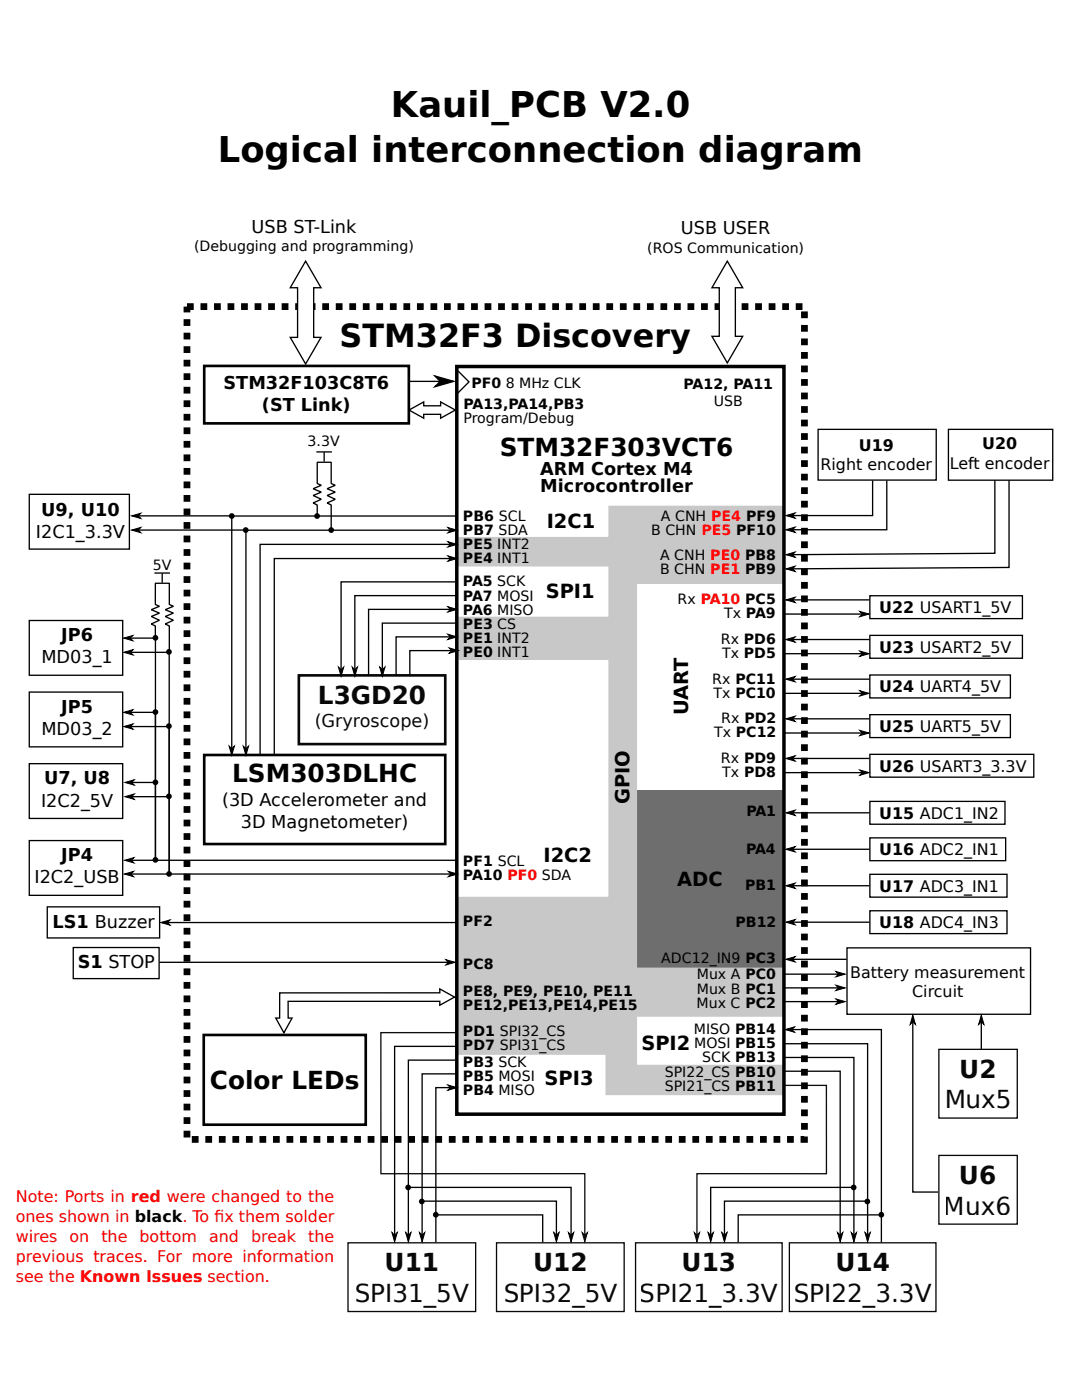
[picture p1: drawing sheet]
<svg xmlns="http://www.w3.org/2000/svg" width="216mm" height="279mm" viewBox="0 0 216 279" stroke-linecap="round" stroke-linejoin="round" font-family="sans-serif">
<path d="M127.1 157.6h29.4v35.5h-29.4z" fill="#6e6e6e"/>
<path d="M91 107.2h30.4v-6.3h35v15.6h-29.3v76.6h29.3v9.8h-29.3v9.6h29.2v6.1h-35.5v-8.1h-29.6l-.1-31.5h30.3v-47.3h-30.4v-8.6h30.4v-10h-30.4z" fill="#c8c8c8"/>
<path d="M37.3 61.2h123.2v166.2h-123.2z" fill="none" stroke="#000" stroke-width="1.3" stroke-dasharray="1.3 1.3" stroke-linecap="butt"/>
<path d="M91.1 73.1h65.3v149.3h-65.3z" fill="none" stroke="#000" stroke-width=".7" stroke-linecap="butt"/>
<path d="M40.8 73h40.8v11.5h-40.8zM59.6 134.8h29.2v13.7h-29.2zM40.8 150.7h48v17.7h-48z" fill="none" stroke="#000" stroke-width=".53"/>
<path d="M81.6 76.1h8.9M91.1 73.8l2.5 2.4-2.4 2.4z" fill="none" stroke="#000" stroke-width=".26"/>
<path d="M86.8 75.1l3.7 1-3.7 1.1 1.1-1.1z" fill-rule="evenodd" fill="#000" stroke="#000" stroke-width=".28"/>
<g fill="#fff" stroke="#000" stroke-width=".26">
<path d="M61 52.1l3.1 5.3h-1.5v9.9h1.5l-3.1 5.3-3.1-5.3h1.5v-9.9h-1.5z" fill-rule="evenodd"/>
<path d="M145.1 52.1l3.1 5.3h-1.5v9.7h1.5l-3.1 5.3-3-5.3h1.4v-9.7h-1.4z" fill-rule="evenodd"/>
</g>
<g fill="none" stroke="#000" stroke-width=".26">
<path d="M163.2 85.7h23.6v10.1h-23.6zM174.1 95.9v7h-17M176.9 95.9v9.8h-19.8M189.2 85.7h20.9v10.1h-20.9zM198.5 95.8v14.6l-41.4 .3M201.3 95.9v17.3l-44.2 .3M90.9 103h-44.7v47.5M90.9 105.8h-41.8v44.7M90.9 108.6h-39v41.9M90.9 111.5h-36.2v39M91 118.9h-20.2v15.8M91.1 116.1h-23v18.6"/>
<path d="M90.9 121.6h-17.4v13.1M90.9 127.1h-11.9v7.6M91 124.4h-14.7v10.3M91.2 129.8h-9.4v4.9"/>
</g>
<g fill="#000" stroke="#000" stroke-width=".2">
<path d="M89.4 108.1l1.8 .5-1.8 .6 .5-.6z" fill-rule="evenodd"/>
<path d="M89.4 105.3l1.8 .5-1.8 .5 .5-.5z" fill-rule="evenodd"/>
<path d="M89.4 110.9l1.8 .6-1.8 .5 .5-.5z" fill-rule="evenodd"/>
<path d="M156.8 105.7l1.9-.5-.6 .5 .6 .6z" fill-rule="evenodd"/>
<path d="M156.8 113.5l1.9-.5-.6 .5 .6 .6z" fill-rule="evenodd"/>
<path d="M156.8 110.7l1.9-.5-.6 .5 .6 .5z" fill-rule="evenodd"/>
<path d="M156.8 102.9l1.9-.5-.6 .5 .6 .5z" fill-rule="evenodd"/>
<path d="M67.5 133.1l.6 .5 .5-.5-.5 1.9z" fill-rule="evenodd"/>
<path d="M70.3 133.1l.5 .5 .5-.5-.5 1.9z" fill-rule="evenodd"/>
<path d="M75.8 133.1l.5 .5 .5-.5-.5 1.9z" fill-rule="evenodd"/>
<path d="M89.3 121.1l1.9 .5-1.9 .5 .6-.5z" fill-rule="evenodd"/>
<path d="M89.3 126.6l1.9 .5-1.9 .5 .6-.5z" fill-rule="evenodd"/>
<path d="M89.6 129.3l1.9 .5-1.9 .6 .6-.6z" fill-rule="evenodd"/>
<path d="M45.7 148.9l.5 .5 .6-.5-.6 1.8z" fill-rule="evenodd"/>
<path d="M48.5 148.9l.6 .5 .5-.5-.5 1.8z" fill-rule="evenodd"/>
</g>
<path d="M81.6 81.8l2.9-1.6v.8h3.4v-.8l3 1.6-3 1.7v-.8h-3.4v.8z" fill-rule="evenodd" fill="#fff" stroke="#000" stroke-width=".26"/>
<g fill="none" stroke="#000" stroke-width=".26">
<path d="M5.8 98.7h20v10.9h-20zM63.1 90.2h3.1M64.7 90.2v1.9M26.5 103h19.8M26.5 105.8h22.6M30.8 114.4h3.1M32.4 114.4v1.9M63.3 103.1v-2.3l-.8-.4 1.6-.8-1.6-.7 1.6-.7-1.6-.7 1.6-.6-.8-.4v-4.2h2.8v4.2l.8 .4-1.6 .6 1.6 .7-1.6 .7 1.6 .7-1.6 .8 .8 .4v5.2M157.1 119.7h16.4M173.6 118.9h30.4v4.6h-30.4zM5.8 123.8h18.7v11h-18.7zM5.8 138.1h18.7v11h-18.7z"/>
<path d="M24.9 127.3h6.1v44.4v-29.5h-6.1M25 130.2h8.8v44.2v-29.4h-8.8M31 127.2v-2.3l-.8-.4 1.6-.7-1.6-.8 1.6-.6-1.6-.7 1.6-.7-.8-.4v-4.2h2.8v4.2l.8 .4-1.6 .7 1.6 .7-1.6 .6 1.6 .8-1.6 .7 .8 .4v5.2M156.4 130.5h16.7M156.4 138.4h16.7M156.6 122.5h16.5M157.1 127.6h16.4M157.1 135.5h16.4M173.6 134.7h28v4.6h-28zM173.6 126.8h30.4v4.6h-30.4zM5.8 152.4h18.7v10.9h-18.7zM25.2 156.2h5.8"/>
<path d="M25.2 159h8.6M156.4 146.3h16.7M156.4 154.2h16.7M157.1 143.5h16.4M157.1 151.4h16.4M173.6 142.6h28v4.6h-28zM173.6 150.5h32.7v4.6h-32.7zM173.6 159.9h26.9v4.6h-26.9zM5.8 167.8h18.7v10.9h-18.7zM25.1 174.4h65.9M25.1 171.7h66M157.1 162.2h16.4"/>
<path d="M157.1 169.5h16.4M157.1 176.8h16.4M173.6 167.2h27.1v4.6h-27.1zM173.6 174.5h27.3v4.5h-27.3zM9.4 181h22.5v6.2h-22.5zM14.6 189.1h17.1v6.2h-17.1zM31.8 192.1h58.7M32.4 184.1h58.7M157.1 184h16.4M173.6 181.8h27.3v4.5h-27.3zM90.9 211.6h-9.4v36M90.9 217.1h-3.9v30.8"/>
<path d="M91 208.8h-12.3v38.8M91 214.3h-6.8v33.3M91.1 206.1h-15.1v28.1h40.7v13.4M156.3 211h14.1v36.6M156.4 208.3h16.7v39.3M156.4 213.8h11.2v33.8M156.5 216.6h8.4v17.6h-25.8v13.4M156.9 205.5h19v42.4M81.5 237h32.5v10.6M84.2 239.7h26.8v7.9M170.4 237h-28.6v10.6M173.1 239.7h-28.5v7.9"/>
<path d="M69.4 248h25.5v13.7h-25.5zM87 242.5h21.3v5.4M99.1 248h25.4v13.7h-25.4zM126.8 248h29.3v13.7h-29.3zM157.5 248h29.3v13.7h-29.3zM175.9 242.5h-28.6v5.4"/>
</g>
<g fill="#000">
<circle cx="46.2" cy="103" r=".57"/>
<circle cx="49" cy="105.8" r=".57"/>
<circle cx="63.3" cy="103" r=".57"/>
<circle cx="66.1" cy="105.8" r=".57"/>
<circle cx="31" cy="127.3" r=".57"/>
<circle cx="33.7" cy="130.1" r=".57"/>
<circle cx="31" cy="156.1" r=".57"/>
<circle cx="31" cy="142.1" r=".57"/>
<circle cx="33.7" cy="144.9" r=".57"/>
<circle cx="33.7" cy="158.9" r=".57"/>
<circle cx="31" cy="171.6" r=".57"/>
<circle cx="33.7" cy="174.4" r=".57"/>
<circle cx="81.4" cy="237" r=".57"/>
<circle cx="84.2" cy="239.8" r=".57"/>
<circle cx="170.3" cy="237" r=".57"/>
<circle cx="173.1" cy="239.8" r=".57"/>
<circle cx="87" cy="242.4" r=".57"/>
<circle cx="175.9" cy="242.4" r=".57"/>
</g>
<g fill="#000" stroke="#000" stroke-width=".2">
<path d="M26.3 103l1.8-.6-.5 .6 .5 .5z" fill-rule="evenodd"/>
<path d="M26.3 105.8l1.8-.5-.5 .5 .5 .5z" fill-rule="evenodd"/>
<path d="M156.8 119.7l1.9-.5-.6 .5 .6 .6z" fill-rule="evenodd"/>
<path d="M24.7 127.4l1.8-.6-.5 .5 .5 .6z" fill-rule="evenodd"/>
<path d="M24.7 130.2l1.9-.5-.6 .5 .6 .5z" fill-rule="evenodd"/>
<path d="M156.8 127.6l1.9-.5-.6 .5 .6 .6z" fill-rule="evenodd"/>
<path d="M156.8 135.5l1.9-.5-.6 .5 .6 .6z" fill-rule="evenodd"/>
<path d="M171.6 122l1.8 .5-1.8 .6 .5-.6z" fill-rule="evenodd"/>
<path d="M171.6 129.9l1.8 .6-1.8 .5 .5-.5z" fill-rule="evenodd"/>
<path d="M171.6 137.8l1.8 .6-1.8 .5 .5-.5z" fill-rule="evenodd"/>
<path d="M24.7 142.2l1.8-.6-.5 .6 .5 .5z" fill-rule="evenodd"/>
<path d="M24.7 145l1.9-.5-.6 .5 .6 .5z" fill-rule="evenodd"/>
<path d="M24.9 156.2l1.9-.6-.5 .6 .5 .5z" fill-rule="evenodd"/>
<path d="M24.9 159l1.9-.5-.5 .5 .5 .5z" fill-rule="evenodd"/>
<path d="M156.8 143.5l1.9-.6-.6 .6 .6 .5z" fill-rule="evenodd"/>
<path d="M156.8 151.4l1.9-.6-.6 .6 .6 .5z" fill-rule="evenodd"/>
<path d="M171.6 153.7l1.8 .5-1.8 .5 .5-.5z" fill-rule="evenodd"/>
<path d="M171.6 145.8l1.8 .5-1.8 .5 .5-.5z" fill-rule="evenodd"/>
<path d="M24.8 174.4l1.9-.5-.6 .5 .6 .6z" fill-rule="evenodd"/>
<path d="M24.9 171.7l1.8-.5-.5 .5 .5 .5z" fill-rule="evenodd"/>
<path d="M89.4 173.9l1.9 .5-1.9 .6 .6-.6z" fill-rule="evenodd"/>
<path d="M156.8 162.2l1.9-.5-.6 .5 .6 .5z" fill-rule="evenodd"/>
<path d="M156.8 169.5l1.9-.5-.6 .5 .6 .5z" fill-rule="evenodd"/>
<path d="M156.8 176.8l1.9-.6-.6 .6 .6 .5z" fill-rule="evenodd"/>
<path d="M32.1 184.1l1.8-.5-.5 .5 .5 .5z" fill-rule="evenodd"/>
<path d="M89 191.5l1.8 .6-1.8 .5 .5-.5z" fill-rule="evenodd"/>
<path d="M156.8 184l1.9-.5-.6 .5 .6 .6z" fill-rule="evenodd"/>
<path d="M89.3 216.5l1.9 .6-1.9 .5 .6-.5z" fill-rule="evenodd"/>
<path d="M156.7 205.5l1.8-.6-.5 .6 .5 .5z" fill-rule="evenodd"/>
<path d="M78.2 246l.5 .5 .6-.5-.6 1.8z" fill-rule="evenodd"/>
<path d="M81 246l.5 .5 .5-.5-.5 1.8z" fill-rule="evenodd"/>
<path d="M83.7 246l.5 .5 .6-.5-.6 1.8z" fill-rule="evenodd"/>
<path d="M110.5 246l.5 .5 .6-.5-.6 1.8z" fill-rule="evenodd"/>
<path d="M113.4 246l.6 .5 .5-.5-.5 1.8z" fill-rule="evenodd"/>
<path d="M116.2 246l.5 .5 .5-.5-.5 1.8z" fill-rule="evenodd"/>
<path d="M138.5 246l.6 .5 .5-.5-.5 1.8z" fill-rule="evenodd"/>
<path d="M141.3 246l.5 .5 .5-.5-.5 1.8z" fill-rule="evenodd"/>
<path d="M144 246l.6 .5 .5-.5-.5 1.8z" fill-rule="evenodd"/>
<path d="M167.1 246l.5 .5 .6-.5-.6 1.8z" fill-rule="evenodd"/>
<path d="M169.9 246l.5 .5 .5-.5-.5 1.8z" fill-rule="evenodd"/>
<path d="M172.6 246l.5 .5 .6-.5-.6 1.8z" fill-rule="evenodd"/>
</g>
<path d="M55.8 198.2l32-.1v-.7l2.9 1.6-2.9 1.6v-.8h-30.3v3.4h.8l-1.6 2.9-1.7-2.9h.8z" fill-rule="evenodd" fill="#fff" stroke="#000" stroke-width=".26"/>
<path d="M40.7 206.5h32.3v18h-32.3z" fill="none" stroke="#000" stroke-width=".53"/>
<path d="M156.4 194.4h12M156.4 197.2h12M156.4 199.9h12M157.1 191.5h11.8M169 189.2h36.6v13.2h-36.6zM182.1 202.9v35h5.1M187.3 209.4h15.7v13.7h-15.7zM195.8 202.9v6.5M187.3 230.6h15.7v13.7h-15.7z" fill="none" stroke="#000" stroke-width=".26"/>
<g fill="#000" stroke="#000" stroke-width=".2">
<path d="M156.8 191.5l1.9-.6-.6 .6 .6 .5z" fill-rule="evenodd"/>
<path d="M166.8 193.9l1.8 .5-1.8 .5 .5-.5z" fill-rule="evenodd"/>
<path d="M166.8 196.6l1.8 .6-1.8 .5 .5-.5z" fill-rule="evenodd"/>
<path d="M166.8 199.4l1.8 .5-1.8 .5 .5-.5z" fill-rule="evenodd"/>
<path d="M182.1 202.6l.6 1.9-.6-.6-.5 .6z" fill-rule="evenodd"/>
<path d="M195.8 202.6l.5 1.9-.5-.6-.5 .6z" fill-rule="evenodd"/>
</g>
<g font-size="7.1">
<text x="78" y="23.4">Kauil_PCB V2.0</text>
<text x="43.5" y="32.2">Logical interconnection diagram</text>
</g>
<text font-size="6.3" x="67.8" y="69.3">STM32F3 Discovery</text>
<g font-size="4.9">
<text x="99.7" y="91">STM32F303VCT6</text>
<text x="63.4" y="140.4">L3GD20</text>
<text x="46.3" y="156">LSM303DLHC</text>
<text x="191.4" y="215">U2</text>
<text x="41.9" y="217.3">Color LEDs</text>
<text x="188.4" y="221.2">Mux5</text>
<text x="191.4" y="236.2">U6</text>
<text x="188.3" y="242.4">Mux6</text>
<text x="76.7" y="253.6">U11</text>
<text x="106.4" y="253.6">U12</text>
<text x="136" y="253.6">U13</text>
<text x="166.7" y="253.6">U14</text>
<text x="70.8" y="259.8">SPI31_5V</text>
<text x="100.4" y="259.8">SPI32_5V</text>
<text x="127.7" y="259.8">SPI21_3.3V</text>
<text x="158.4" y="259.8">SPI22_3.3V</text>
</g>
<g font-size="3.9">
<text x="109.1" y="105.4">I2C1</text>
<text x="108.9" y="119.4">SPI1</text>
<text x="137.3" y="142.7" transform="rotate(-90 137.3 142.7)">UART</text>
<text x="125.6" y="160.5" transform="rotate(-90 125.6 160.5)">GPIO</text>
<text x="108.4" y="172.1">I2C2</text>
<text x="135.1" y="176.8">ADC</text>
<text x="128" y="209.6">SPI2</text>
<text x="108.7" y="216.6">SPI3</text>
</g>
<g font-size="3.5">
<text x="50.2" y="46.5">USB ST-Link</text>
<text x="135.9" y="46.7">USB USER</text>
<text x="44.6" y="77.7">STM32F103C8T6</text>
<text x="52.3" y="82.1">(ST Link)</text>
<text x="107.8" y="94.7">ARM Cortex M4</text>
<text x="107.8" y="98.2">Microcontroller</text>
<text x="7.2" y="107.5">I2C1_3.3V</text>
<text x="8.2" y="103.1">U9, U10</text>
<text x="12.2" y="128">JP6</text>
<text x="8.3" y="132.4">MD03_1</text>
<text x="12.2" y="142.3">JP5</text>
<text x="8.3" y="146.7">MD03_2</text>
<text x="62.8" y="145.2">(Gryroscope)</text>
<text x="8.2" y="161">I2C2_5V</text>
<text x="8.8" y="156.6">U7, U8</text>
<text x="44.3" y="160.8">(3D Accelerometer and</text>
<text x="48.1" y="165.2">3D Magnetometer)</text>
<text x="12.2" y="171.9">JP4</text>
<text x="6.9" y="176.3">I2C2_USB</text>
<text x="10.5" y="185.1">LS1 Buzzer</text>
<text x="15.5" y="193.3">S1 STOP</text>
</g>
<g font-size="3.2">
<text x="171.4" y="89.9">U19</text>
<text x="196" y="89.6">U20</text>
<text x="163.7" y="93.9">Right encoder</text>
<text x="189.5" y="93.6">Left encoder</text>
<text x="175.5" y="122.4">U22 USART1_5V</text>
<text x="175.5" y="130.3">U23 USART2_5V</text>
<text x="175.5" y="138.2">U24 UART4_5V</text>
<text x="175.5" y="146.1">U25 UART5_5V</text>
<text x="175.5" y="154">U26 USART3_3.3V</text>
<text x="175.5" y="163.4">U15 ADC1_IN2</text>
<text x="175.5" y="170.6">U16 ADC2_IN1</text>
<text x="175.5" y="177.9">U17 ADC3_IN1</text>
<text x="175.5" y="185.2">U18 ADC4_IN3</text>
<text x="169.7" y="195.1">Battery measurement</text>
<text x="182" y="199.1">Circuit</text>
</g>
<g font-size="3.2" fill="#f00">
<text x="3.2" y="239.9">Note: Ports in red were changed to the</text>
<text x="3.2" y="243.9">ones shown in black. To fx them solder</text>
<text x="42.8" y="243.9">i</text>
<text x="3.2" y="247.9">wires</text>
<text x="3.2" y="251.8">previous traces. For more information</text>
<text x="13.9" y="247.9">on</text>
<text x="20.2" y="247.9">the</text>
<text x="27.8" y="247.9">bottom</text>
<text x="41.7" y="247.9">and</text>
<text x="50.1" y="247.9">break</text>
<text x="61.5" y="247.9">the</text>
<text x="3.2" y="255.8">see the Known Issues section.</text>
</g>
<g font-size="2.8">
<text x="38.7" y="50.2">(Debugging and programming)</text>
<text x="129.2" y="50.4">(ROS Communication)</text>
<text x="94.1" y="77.4">PF0</text>
<text x="100.9" y="77.4">8 MHz CLK</text>
<text x="136.4" y="77.5">PA12, PA11</text>
<text x="92.5" y="81.6">PA13,PA14,PB3</text>
<text x="142.4" y="81.1">USB</text>
<text x="61.4" y="89">3.3V</text>
<text x="92.5" y="84.4">Program/Debug</text>
<text x="92.4" y="104">PB6 SCL</text>
<text x="92.4" y="106.8">PB7 SDA</text>
<text x="129.9" y="106.8">B CHN PE5 PF10</text>
<text x="131.9" y="104">A CNH PE4 PF9</text>
<text x="30.5" y="113.8">5V</text>
<text x="92.4" y="109.6">PE5 INT2</text>
<text x="92.4" y="112.4">PE4 INT1</text>
<text x="131.7" y="111.7">A CNH PE0 PB8</text>
<text x="92.4" y="117">PA5 SCK</text>
<text x="92.4" y="119.9">PA7 MOSI</text>
<text x="131.7" y="114.6">B CHN PE1 PB9</text>
<text x="92.4" y="122.7">PA6 MISO</text>
<text x="92.4" y="125.5">PE3 CS</text>
<text x="135.2" y="120.6">Rx PA10 PC5</text>
<text x="144.5" y="123.4">Tx PA9</text>
<text x="92.4" y="128.3">PE1 INT2</text>
<text x="92.4" y="131.2">PE0 INT1</text>
<text x="143.8" y="128.5">Rx PD6</text>
<text x="144.1" y="131.3">Tx PD5</text>
<text x="142.1" y="136.4">Rx PC11</text>
<text x="142.4" y="139.2">Tx PC10</text>
<text x="142.5" y="147.2">Tx PC12</text>
<text x="143.9" y="144.3">Rx PD2</text>
<text x="143.9" y="152.2">Rx PD9</text>
<text x="144.1" y="155.1">Tx PD8</text>
<text x="148.9" y="162.9">PA1</text>
<text x="92.4" y="172.7">PF1 SCL</text>
<text x="148.9" y="170.5">PA4</text>
<text x="92.4" y="175.6">PA10 PF0 SDA</text>
<text x="148.7" y="177.7">PB1</text>
<text x="92.4" y="184.8">PF2</text>
<text x="146.8" y="185">PB12</text>
<text x="92.4" y="193.3">PC8</text>
<text x="132" y="192.2">ADC12_IN9 PC3</text>
<text x="139" y="195.4">Mux A PC0</text>
<text x="92.4" y="198.8">PE8, PE9, PE10, PE11</text>
<text x="92.4" y="201.6">PE12,PE13,PE14,PE15</text>
<text x="139" y="201.2">Mux C PC2</text>
<text x="139" y="198.3">Mux B PC1</text>
<text x="92.4" y="206.8">PD1 SPI32_CS</text>
<text x="92.4" y="209.6">PD7 SPI31_CS</text>
<text x="138.4" y="206.4">MISO PB14</text>
<text x="138.5" y="209.2">MOSI PB15</text>
<text x="92.4" y="212.9">PB3 SCK</text>
<text x="92.4" y="215.8">PB5 MOSI</text>
<text x="132.6" y="214.8">SPI22_CS PB10</text>
<text x="140.1" y="212">SCK PB13</text>
<text x="92.4" y="218.6">PB4 MISO</text>
<text x="132.6" y="217.7">SPI21_CS PB11</text>
</g>
</svg>
